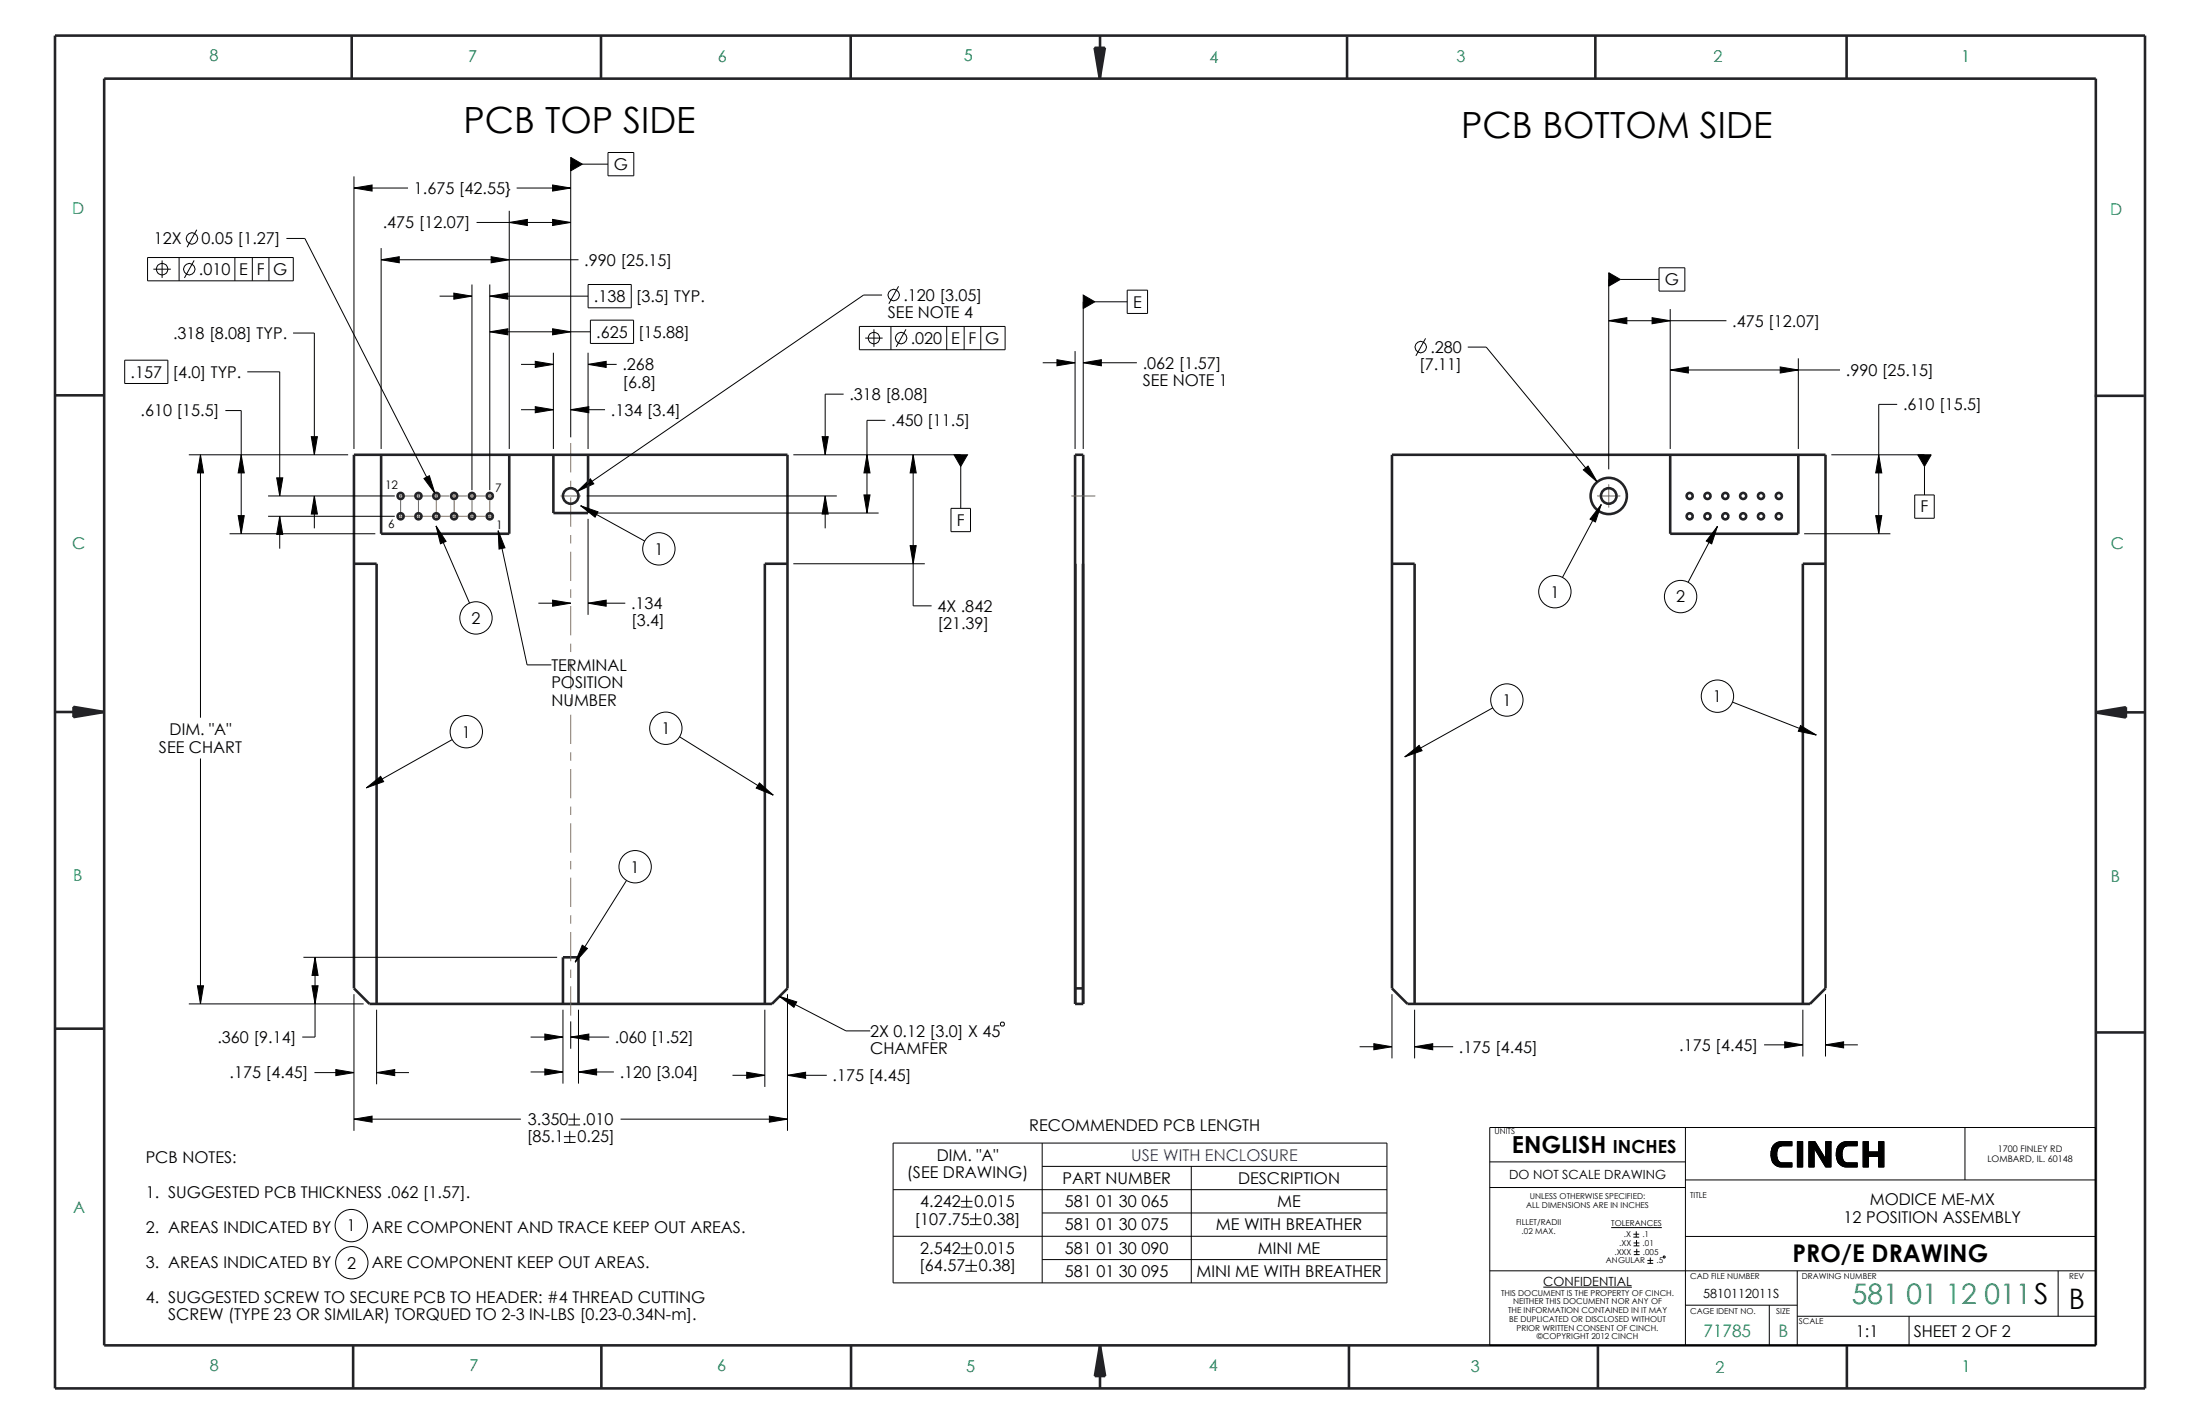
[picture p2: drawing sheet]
<svg xmlns="http://www.w3.org/2000/svg" width="432mm" height="279mm" viewBox="0 0 432 279" stroke-linecap="round" stroke-linejoin="round" font-family="sans-serif">
<path d="M214.8 9.4h2.1l-1.1 6z" fill="#222226"/>
<path d="M214.8 9.4h2.1l-1.1 6z" fill="none" stroke="#222226" stroke-width=".2"/>
<path d="M411.2 139.8l6.1-1v2z" fill="#222226"/>
<path d="M411.2 139.8l6.1-1v2z" fill="none" stroke="#222226" stroke-width=".2"/>
<path d="M215.9 264l1 6h-2z" fill="#222226"/>
<path d="M215.9 264l1 6h-2z" fill="none" stroke="#222226" stroke-width=".2"/>
<path d="M14.4 138.7l6 1-6 1z" fill="#222226"/>
<path d="M14.4 138.7l6 1-6 1z" fill="none" stroke="#222226" stroke-width=".2"/>
<g fill="none" stroke="#222226" stroke-width=".51">
<path d="M10.8 7h410.2v265.4h-410.2zM20.4 15.4h391v248.6h-391zM69 7.1v8.4M118 7.1v8.4M167 6.9v8.4M214.8 9.4h2.1l-1.1 6zM215.9 7v8.4M264.4 7.2v8.4M313.1 6.9v8.4M362.4 6.9v8.4M10.8 77.6h9.6M411.1 77.7h9.7"/>
<path d="M69.5 89.2h85.1v104.7l-3.1 3.1h-79l-3-3.1zM74.8 89.2v15.5h25.2v-15.5M108.6 89.2v11.5h6.8v-11.5M211 89.2h1.6v107.8h-1.6zM273.2 89.2h85.1v104.7l-3.1 3.1h-78.9l-3.1-3.1zM327.8 89.2v15.5h25.2v-15.5M69.5 110.6h4.4v86.4M154.6 110.6h-4.5v86.4M211 110.6l.1 86.4M212.6 110.6v86.4M273.2 110.6h4.5v86.4M358.3 110.6h-4.4v86.4"/>
<path d="M10.8 139.7h9.6M14.4 138.7l6 1-6 1zM411.2 139.8l6.1-1v2zM411.2 139.8h9.7M110.5 197v-9.2h3v9.2M211.1 193.9h1.5M10.8 201.8h9.6M411.4 202.6h9.6M69.3 264v8.4M118 264v8.4M167 264v8.4M215.9 264l1 6h-2z"/>
<path d="M215.9 264v8.4M264.8 264v8.4M313.6 264v8.4M362.5 264v8.4"/>
<circle cx="78.6" cy="97.3" r=".6"/>
<circle cx="82.1" cy="97.3" r=".6"/>
<circle cx="85.6" cy="97.3" r=".6"/>
<circle cx="89.1" cy="97.3" r=".6"/>
<circle cx="92.6" cy="97.3" r=".6"/>
<circle cx="96.1" cy="97.3" r=".6"/>
<circle cx="112" cy="97.3" r="1.52"/>
<circle cx="315.8" cy="97.3" r="3.6"/>
<circle cx="315.8" cy="97.3" r="1.52"/>
<circle cx="331.6" cy="97.3" r=".6"/>
<circle cx="335.1" cy="97.3" r=".6"/>
<circle cx="338.6" cy="97.3" r=".6"/>
<circle cx="342.1" cy="97.3" r=".6"/>
<circle cx="345.6" cy="97.3" r=".6"/>
<circle cx="349.1" cy="97.3" r=".6"/>
<circle cx="78.6" cy="101.3" r=".6"/>
<circle cx="82.1" cy="101.3" r=".6"/>
<circle cx="85.6" cy="101.3" r=".6"/>
<circle cx="89.1" cy="101.3" r=".6"/>
<circle cx="92.6" cy="101.3" r=".6"/>
<circle cx="96.1" cy="101.3" r=".6"/>
<circle cx="331.6" cy="101.3" r=".6"/>
<circle cx="335.1" cy="101.3" r=".6"/>
<circle cx="338.6" cy="101.3" r=".6"/>
<circle cx="342.1" cy="101.3" r=".6"/>
<circle cx="345.6" cy="101.3" r=".6"/>
<circle cx="349.1" cy="101.3" r=".6"/>
</g>
<g fill="none" stroke="#000" stroke-width=".2">
<path d="M69.5 36.9l3.5-.6v1.2zM69.5 34.6v53.5M69.5 36.9h10.6M101.4 36.9h10.6M108.5 36.3l3.5 .6-3.5 .6zM112 30.9l2.3 1.3-2.3 1.3zM112 32.2v53.6M114.3 32.2h5M119.3 29.9h5.1v4.6h-5.1zM29 50.5h28.6v4.6h-28.6zM30.1 52.8h3.4M31.8 51.1v3.4"/>
<path d="M35.2 50.5v4.6M38.1 51.1l-1.9 3.4M38.6 45.1l-1.9 3.4M46.1 50.5v4.6M49.5 50.5v4.6M52.8 50.5v4.6M56.2 46.8h3.6l25.6 50M74.8 51l3.6-.6v1.2zM74.8 48.7v39.4M74.8 51h38.7M86.3 58.1h6.3M89.1 57.5l3.5 .6-3.5 .6z"/>
<path d="M92.6 55.8v40.4M93.5 43.6h18.5M96.1 58.1l3.6-.6v1.2zM96.1 55.8v40.4M96.1 58.1h19.3M96.4 50.4l3.6 .6-3.6 .6zM100 43.6l3.5-.5v1.1zM100 41.4v46.7M108.5 43.1l3.5 .5-3.5 .6zM115.4 55.8h8.5v4.6h-8.5zM173.1 57.9h-3.6l-56.2 38.5M176.4 56.2l-1.9 3.4"/>
<path d="M212.6 57.9l2.3 1.3-2.3 1.3zM212.6 59.2v28.9M214.9 59.2h6.3M221.2 56.9h4v4.6h-4zM315.8 53.5l2.2 1.3-2.2 1.3zM315.8 54.8v37.3M318 54.8h7.6M325.6 52.5h5.1v4.6h-5.1zM24.5 70.7h8.4v4.5h-8.4zM48.5 73h6.4v24.3M57.5 65.3h4.2v23.9M96.1 65.1l3.6-.6v1.2z"/>
<path d="M96.1 65.1h19.8M102.3 71.5h6.3M105.1 70.9l3.5 .6-3.5 .6zM105.1 79.8l3.5 .6-3.5 .6zM108.5 64.5l3.5 .6-3.5 .6zM108.6 69.2v18.9M115.4 71.5l3.6-.6v1.2zM115.4 69.2v18.9M115.4 71.5h5.6M115.9 62.8h8.5v4.6h-8.5zM165.6 77.3h-3.6v11.9M168.7 64.1h28.6v4.5h-28.6z"/>
<path d="M169.8 66.3h3.4M171.5 64.6v3.5M174.9 64.1v4.5M177.8 64.6l-1.9 3.5M185.8 64.1v4.5M189.2 64.1v4.5M192.5 64.1v4.5M204.7 71.2h6.3M207.5 70.6l3.5 .6-3.5 .6zM211 68.9v19.2M212.6 71.2l3.6-.6v1.2zM212.6 71.2h10.5"/>
<path d="M279.8 66.4l-1.9 3.4M288.1 68.1h3.6l21.8 26.5M315.8 62.9l3.5-.6v1.2zM315.8 62.9h23.1M324.3 62.3l3.5 .6-3.5 .6zM327.8 72.6l3.6-.6v1.2zM327.8 60.6v27.5M327.8 72.6h33.3M349.4 72l3.6 .6-3.6 .6zM353 70.3v17.8M372.4 79.3h-3.7v25.4M37.1 89.2h31.2"/>
<path d="M39.3 89.2l.6 3.6h-1.1zM39.3 89.2v51.6M44.2 80.6h3.1v24.1M47.3 89.2l.6 3.6h-1.2zM52.6 97.3h24.9M54.3 93.8h1.2l-.6 3.5zM61.1 85.7h1.2l-.6 3.5zM61.7 97.3l.6 3.6h-1.2zM61.7 97.3v6.4M83.2 93.9l1.1-.6 1.1 3.5zM102.3 80.4h6.3M112 80.4l3.6-.6v1.2z"/>
<path d="M112 80.4h6.8M113.3 96.4l2.6-2.5 .6 1zM115.2 97.3h49M155.7 89.2h32.9M161.4 85.7h1.2l-.6 3.5zM162 97.3l.6 3.6h-1.2zM162 97.3v6.4M169.6 97.1h1.2l-.6 3.6zM170.2 89.2l.6 3.6h-1.2zM173.8 82.5h-3.6v18.2M179.2 89.2l.6 3.6h-1.2zM179.2 89.2v29.7h3.6"/>
<path d="M186.7 99.7h3.8v4.6h-3.8zM187.2 89.2h2.7l-1.3 2.3zM188.6 91.5v8.2M310.8 92.2l.9-.8 1.8 3.2zM359.4 89.2h18.3M368.7 89.2l.6 3.6h-1.2zM375.8 97.1h3.8v4.6h-3.8zM376.4 89.2h2.6l-1.3 2.3zM377.7 91.5v5.6M45.1 104.7h28.6M46.7 101.2h1.2l-.6 3.5zM52.6 101.3h24.9"/>
<path d="M54.9 101.3l.6 3.6h-1.2zM54.9 101.3v6.3M105.7 118.4h6.3M108.5 117.8l3.5 .6-3.5 .5zM115.4 118.4l3.6-.6v1.1zM115.4 101.8v18.8M115.4 118.4h7.3M116.6 100.7h55.8M155.7 110.6h25.8M178.6 107.1h1.2l-.6 3.5zM354.1 104.7h16.9M368.1 101.2h1.2l-.6 3.5z"/>
<path d="M39.3 148.8v48.2M37.1 197h34.3M38.8 193.4h1.1l-.6 3.6zM59.5 187.8h49.8M61.2 193.4h1.2l-.6 3.6zM61.8 187.8l.6 3.6h-1.2zM61.8 187.8v15.7h-2.5M69.5 195.1v26.8M73.9 198.1v14.6M110.5 198.1v14.5M113.5 198.1v14.5M150.1 198.1v15.2"/>
<path d="M154.6 195.1v26.8M273.2 195.1v12.6M277.7 198.1v9.6M353.9 198.1v9.2M358.3 195.1v12.2M61.7 210.5h7.8M65.9 209.9l3.6 .6-3.6 .6zM69.5 219.6l3.5-.6v1.2zM69.5 219.6h32.7M73.9 210.5l3.6-.6v1.2zM73.9 210.5h6.4M104.1 210.3h6.4"/>
<path d="M104.1 203.5h6.4M106.9 209.7l3.6 .6-3.6 .6zM106.9 202.9l3.6 .6-3.6 .6zM111.6 219.6h2.3M112 203.5l3.6-.6v1.2zM112 203.5h7.6M112 200.4v5.4M112.7 218.4v2.3M113.5 210.3l3.6-.6v1.2zM113.5 210.3h7M121.8 219.6h32.8M143.8 211h6.3"/>
<path d="M146.6 210.4l3.5 .6-3.5 .6zM151 219l3.6 .6-3.6 .6zM154.6 211l3.5-.6v1.2zM154.6 211h7.7M266.9 205.4h6.3M269.6 204.8l3.6 .6-3.6 .6zM277.7 205.4l3.5-.6v1.2zM277.7 205.4h7.5M346.2 205h7.7M350.3 204.4l3.6 .6-3.6 .6zM358.3 205l3.6-.6v1.2zM358.3 205h6.3"/>
<path d="M110.7 223h2.3M110.7 224.2h2.3M111.6 220.7h2.3M111.8 221.9v2.3M175.3 224.3h96.9v27.4h-96.9zM175.3 233.4h96.9M204.6 228.9h67.6M204.6 238h67.6M204.6 224.3v27.4M233.8 228.9v22.8M292.4 221.2h118.9v42.8h-118.9zM292.4 233h38.4"/>
<path d="M292.4 228h38.4M330.8 231.5h80.5M330.8 221.2v42.8M347.6 226.7l1.1-.2 .1 .6-1.1 .2zM347.6 225.9l1.2-.2-.1 .8-1.1 .2zM347.7 227.3l1.1-.2 .2 .6-1.2 .1zM347.8 225.3l1.3-.1-.3 .5-1.2 .2zM347.8 227.8l1.2-.1 .1 .2-1.2 .1zM347.8 225.2l1.4-.2-.1 .2-1.3 .1zM347.9 228l1.2-.1 .2 .1-1.3 .1zM347.9 225l1.6-.1-1.7 .3zM348 228.1l1.3-.1 .3 .1-1.5 .2z"/>
<path d="M348 224.8h1.8l-1.9 .2zM348.1 228.3l3.6-.1v.8l-2.5-.1-.6-.2zM348.2 224.7a1.93 1.93 0 0 1 1.3-.7h2.2v.8h-1.9a1.37 1.37 0 0 0-1.1 1.7 1.37 1.37 0 0 0 1.1 1.7h1.9v.8h-2.2a2.28 2.28 0 0 1-1.9-2.9l.2-.8zM348.2 224.6l.5-.4 .7-.2h2.3v.8h-3.7zM352.8 224h1v5h-1zM355 224h1.2l2.1 3.4 1.1-3.4v5h-1.1l-2.2-3.8v3.8h-1.1zM355 224h1.2l2.1 3.4v-3.4h1.1v5h-1.1l-2.2-3.8v3.8h-1.1zM358.3 224h1.1l-1.1 3.4zM360.4 226.7l1.1-.2 .1 .6-1.1 .2zM360.5 225.9l1.1-.2-.1 .8-1.1 .2zM360.5 227.3l1.1-.2 .2 .6-1.1 .1zM360.6 225.3l1.3-.1-.3 .5-1.1 .2z"/>
<path d="M360.7 227.8l1.1-.1 .1 .2-1.2 .1zM360.7 225.2l1.3-.2-.1 .2-1.3 .1zM360.7 228l1.2-.1 .2 .1-1.3 .1zM360.7 225l1.6-.1-1.6 .3zM360.8 228.1l1.3-.1 .3 .1-1.5 .2zM360.8 224.8h1.8l-1.9 .2zM360.9 228.3l3.6-.1v.8l-2.5-.1-.6-.2zM361 224.7a1.93 1.93 0 0 1 1.3-.7h2.2v.8h-1.9a1.37 1.37 0 0 0-1.1 1.7 1.37 1.37 0 0 0 1.1 1.7h1.9v.8h-2.2a2.28 2.28 0 0 1-1.9-2.9l.2-.8zM361 224.6l.6-.4 .6-.2h2.3v.8h-3.7zM365.7 224h1v2h2v.9h-2v2.1h-1zM365.7 224h1v2h2v-2h1.1v5h-1.1v-2.1h-2v2.1h-1zM368.7 224h1.1v5h-1.1z"/>
<path d="M385.7 221.2v10.3M175.3 242.6h96.9M204.6 247.1h67.6M292.4 249.3h118.9M330.8 256.1h21.9M330.8 242.6h80.5M347.3 256.1v7.9M352.7 258.3h58.6M352.7 249.3v14.7M374.7 258.3v5.7M404 249.3v9"/>
<circle cx="31.8" cy="52.8" r="1.14"/>
<circle cx="37.1" cy="52.8" r="1.12"/>
<circle cx="37.7" cy="46.8" r="1.12"/>
<circle cx="175.4" cy="57.9" r="1.12"/>
<circle cx="171.5" cy="66.3" r="1.14"/>
<circle cx="176.8" cy="66.3" r="1.12"/>
<circle cx="278.8" cy="68.1" r="1.12"/>
</g>
<g fill="#000">
<path d="M69.5 36.9l3.5-.6v1.2zM112 30.9l2.3 1.3-2.3 1.3zM108.5 36.3l3.5 .6-3.5 .6zM74.8 51l3.6-.6v1.2zM89.1 57.5l3.5 .6-3.5 .6zM96.1 58.1l3.6-.6v1.2zM96.4 50.4l3.6 .6-3.6 .6zM100 43.6l3.5-.5v1.1zM108.5 43.1l3.5 .5-3.5 .6zM315.8 53.5l2.2 1.3-2.2 1.3zM96.1 65.1l3.6-.6v1.2zM105.1 70.9l3.5 .6-3.5 .6z"/>
<path d="M108.5 64.5l3.5 .6-3.5 .6zM115.4 71.5l3.6-.6v1.2zM207.5 70.6l3.5 .6-3.5 .6zM212.6 57.9l2.3 1.3-2.3 1.3zM212.6 71.2l3.6-.6v1.2zM315.8 62.9l3.5-.6v1.2zM327.8 72.6l3.6-.6v1.2zM324.3 62.3l3.5 .6-3.5 .6zM349.4 72l3.6 .6-3.6 .6zM39.3 89.2l.6 3.6h-1.1zM47.3 89.2l.6 3.6h-1.2zM54.3 93.8h1.2l-.6 3.5z"/>
<path d="M61.1 85.7h1.2l-.6 3.5zM61.7 97.3l.6 3.6h-1.2zM83.2 93.9l1.1-.6 1.1 3.5zM105.1 79.8l3.5 .6-3.5 .6zM112 80.4l3.6-.6v1.2zM113.3 96.4l2.6-2.5 .6 1zM161.4 85.7h1.2l-.6 3.5zM162 97.3l.6 3.6h-1.2zM170.2 89.2l.6 3.6h-1.2zM179.2 89.2l.6 3.6h-1.2zM187.2 89.2h2.7l-1.3 2.3zM310.8 92.2l.9-.8 1.8 3.2z"/>
<path d="M368.7 89.2l.6 3.6h-1.2zM376.4 89.2h2.6l-1.3 2.3zM46.7 101.2h1.2l-.6 3.5zM54.9 101.3l.6 3.6h-1.2zM108.5 117.8l3.5 .6-3.5 .5zM115.4 118.4l3.6-.6v1.1zM169.6 97.1h1.2l-.6 3.6zM178.6 107.1h1.2l-.6 3.5zM368.1 101.2h1.2l-.6 3.5zM38.8 193.4h1.1l-.6 3.6zM61.8 187.8l.6 3.6h-1.2zM61.2 193.4h1.2l-.6 3.6z"/>
<path d="M65.9 209.9l3.6 .6-3.6 .6zM69.5 219.6l3.5-.6v1.2zM73.9 210.5l3.6-.6v1.2zM106.9 209.7l3.6 .6-3.6 .6zM106.9 202.9l3.6 .6-3.6 .6zM112 203.5l3.6-.6v1.2zM113.5 210.3l3.6-.6v1.2zM146.6 210.4l3.5 .6-3.5 .6zM151 219l3.6 .6-3.6 .6zM154.6 211l3.5-.6v1.2zM269.6 204.8l3.6 .6-3.6 .6zM277.7 205.4l3.5-.6v1.2z"/>
<path d="M350.3 204.4l3.6 .6-3.6 .6zM358.3 205l3.6-.6v1.2zM347.6 226.7l1.1-.2 .1 .6-1.1 .2zM347.6 225.9l1.2-.2-.1 .8-1.1 .2zM347.7 227.3l1.1-.2 .2 .6-1.2 .1zM347.8 225.3l1.3-.1-.3 .5-1.2 .2zM347.8 227.8l1.2-.1 .1 .2-1.2 .1zM347.8 225.2l1.4-.2-.1 .2-1.3 .1zM347.9 228l1.2-.1 .2 .1-1.3 .1zM347.9 225l1.6-.1-1.7 .3zM348.2 224.6l.5-.4 .7-.2h2.3v.8h-3.7zM348 228.1l1.3-.1 .3 .1-1.5 .2z"/>
<path d="M348 224.8h1.8l-1.9 .2zM348.1 228.3l3.6-.1v.8l-2.5-.1-.6-.2zM352.8 224h1v5h-1zM355 224h1.2l2.1 3.4 1.1-3.4v5h-1.1l-2.2-3.8v3.8h-1.1zM358.3 224h1.1l-1.1 3.4zM360.4 226.7l1.1-.2 .1 .6-1.1 .2zM360.5 225.9l1.1-.2-.1 .8-1.1 .2zM360.5 227.3l1.1-.2 .2 .6-1.1 .1zM360.6 225.3l1.3-.1-.3 .5-1.1 .2zM360.7 227.8l1.1-.1 .1 .2-1.2 .1zM360.7 225.2l1.3-.2-.1 .2-1.3 .1zM360.7 228l1.2-.1 .2 .1-1.3 .1z"/>
<path d="M360.7 225l1.6-.1-1.6 .3zM361 224.6l.6-.4 .6-.2h2.3v.8h-3.7zM360.8 228.1l1.3-.1 .3 .1-1.5 .2zM360.8 224.8h1.8l-1.9 .2zM360.9 228.3l3.6-.1v.8l-2.5-.1-.6-.2zM368.7 224h1.1v5h-1.1zM365.7 224h1v2h2v.9h-2v2.1h-1z"/>
</g>
<g fill="none" stroke="#963" stroke-width=".2">
<path d="M78.3 97.3h3.1M78.6 97v.6M78.6 98.1v3.5M81.8 97.3h3M82.1 97v.7M82.1 98.2v3.5M85.2 97.3h3M85.6 96.9v.8M85.6 98.1v3.6M88.7 97.3h2.9M89.1 96.9v.8M89.1 98.2v3.5"/>
<path d="M92.2 97.3h3.1M92.6 96.9v.8M92.6 98.2v3.5M95.8 97.3h.7M96.1 97v.7M96.1 98.2v3.5M110 97.3h4M112 86.9v5.8M112 94.3v1.7M112 97.6v5.7M210.3 97.3h4.7M313.5 97.3h4.5"/>
<path d="M315.8 95v4.6M78.3 101.3h3M81.7 101.3h3.1M85.3 101.3h3M88.8 101.3h2.9M92.3 101.3h3M95.7 101.3h.8M112 105v1.6M112 108.3v5.7M112 115.6v1.7M112 118.9v5.8M112 126.3v1.6"/>
<path d="M112 129.6v5.7M112 137v1.6M112 140.2v5.8M112 147.6v1.7M112 150.9v5.7M112 158.3v1.6M112 161.6v5.7M112 168.9v1.7M112 172.2v5.7M112 179.6v1.6M112 182.9v5.7M112 190.2v1.7"/>
<path d="M112 193.5v5.8"/>
</g>
<!-- layer: D00_DETAILS -->
<g fill="none" stroke="#000" stroke-width=".2">
<path d="M114 99.2l3.4 1.2-.6 1.1zM114 99.2l12.5 7M314.3 99l-1.2 3.4-1-.5zM314.3 99l-7.6 14.3M85.6 103.2l2 3-1.1 .5zM85.6 103.2l6.6 15.1M97.8 104.1l1.3 3.4-1.2 .2zM97.8 104.1l5.7 26.4h4.7M337.1 103.3l-1.1 3.4-1.1-.5zM337.1 103.3l-5.8 10.9M293 138.9l-17.3 9.6M340 137.8l16.5 6.4"/>
<path d="M71.9 154.6l2.8-2.3 .6 1.1zM88.8 145.1l-16.9 9.5M133.4 144.6l18.4 11.4M149.1 153.6l2.7 2.4-3.4-1.4zM275.7 148.5l2.8-2.3 .6 1.1zM353.4 142.4l3.1 1.8-3.5-.7zM123 172.7l-10.1 16.1M114.3 185.5l1 .6-2.4 2.7zM152.9 195.5l3.5 1.1-.6 1zM152.9 195.5l13.1 6.8h4.8M196.4 200.7l.2-.1h.3l.2 .1v.4l-.2 .2h-.3l-.2-.2zM188.6 235.7h2.3"/>
<path d="M188.6 236.9h2.3M189.7 234.6v2.3M190.4 239.1h2.2M191.5 238v2.3M188.6 244.9h2.3M188.6 246h2.3M189.5 248.3h2.3M189.5 249.4h2.3M189.7 243.7v2.3M190.4 240.3h2.2M190.6 247.1v2.3M302.9 252.6h17.4"/>
<path d="M316.2 240.9h10M320.6 242.2h1.1M320.6 242.7h1.1M320.6 243.9h1.2M320.6 244.4h1.2M320.7 245.6h1.1M320.7 246.2h1.1M321.2 241.6v1.1M321.2 243.3v1.1M321.2 245v1.2M323.3 247.3h1.2M323.3 247.9h1.2"/>
<path d="M323.9 246.7v1.2M326.5 246.4l.3 .1-.1 .3-.3-.1z"/>
<circle cx="129.3" cy="107.7" r="3.2"/>
<circle cx="305.2" cy="116.1" r="3.2"/>
<circle cx="329.9" cy="117.1" r="3.2"/>
<circle cx="93.4" cy="121.2" r="3.2"/>
<circle cx="295.8" cy="137.3" r="3.2"/>
<circle cx="337.1" cy="136.6" r="3.2"/>
<circle cx="91.5" cy="143.6" r="3.2"/>
<circle cx="130.7" cy="142.9" r="3.2"/>
<circle cx="124.7" cy="170.1" r="3.2"/>
<circle cx="69" cy="240.5" r="3.2"/>
<circle cx="69" cy="247.8" r="3.2"/>
</g>
<path d="M114 99.2l3.4 1.2-.6 1.1zM314.3 99l-1.2 3.4-1-.5zM85.6 103.2l2 3-1.1 .5zM97.8 104.1l1.3 3.4-1.2 .2zM337.1 103.3l-1.1 3.4-1.1-.5zM71.9 154.6l2.8-2.3 .6 1.1zM149.1 153.6l2.7 2.4-3.4-1.4zM275.7 148.5l2.8-2.3 .6 1.1zM353.4 142.4l3.1 1.8-3.5-.7zM114.3 185.5l1 .6-2.4 2.7zM152.9 195.5l3.5 1.1-.6 1z" fill="#000"/>
<g font-size="7.1">
<text x="91" y="26.2">PCB TOP SIDE</text>
<text x="286.8" y="27">PCB BOTTOM SIDE</text>
</g>
<text font-size="5.5" fill="#00995a" x="363.5" y="255.8">581 01 12 011S</text>
<text font-size="5.5" x="406" y="256.9">B</text>
<text font-size="4.8" x="351.9" y="247.7">PRO/E DRAWING</text>
<text font-size="4.6" x="296.8" y="226.2">ENGLISH</text>
<text font-size="3.5" x="316.6" y="226.2">INCHES</text>
<g font-size="3.4" fill="#00995a">
<text x="334.4" y="262.3">71785</text>
<text x="349" y="262.3">B</text>
</g>
<g font-size="3.2" fill="#00995a">
<text x="41.1" y="12">8</text>
<text x="91.9" y="12.2">7</text>
<text x="140.9" y="12.2">6</text>
<text x="189.2" y="12">5</text>
<text x="237.4" y="12.3">4</text>
<text x="285.9" y="12.2">3</text>
<text x="336.3" y="12.2">2</text>
<text x="384.9" y="12.2">1</text>
<text x="14.1" y="41.9">D</text>
<text x="414.2" y="42.3">D</text>
<text x="14.1" y="107.7">C</text>
<text x="414.3" y="107.7">C</text>
<text x="14.3" y="172.8">B</text>
<text x="414.3" y="173.1">B</text>
<text x="14.3" y="238.1">A</text>
<text x="41.2" y="269.1">8</text>
<text x="92.1" y="269.1">7</text>
<text x="140.8" y="269.1">6</text>
<text x="189.6" y="269.2">5</text>
<text x="237.3" y="269.1">4</text>
<text x="288.7" y="269.3">3</text>
<text x="336.7" y="269.4">2</text>
<text x="385" y="269.2">1</text>
</g>
<g font-size="3.2">
<text x="120.5" y="33.4">G</text>
<text x="81.2" y="38">1.675 [42.55}</text>
<text x="30.2" y="47.9">12X</text>
<text x="39.6" y="47.9">0.05 [1.27]</text>
<text x="75.1" y="44.8">.475 [12.07]</text>
<text x="39.1" y="54">.010</text>
<text x="47" y="54">E</text>
<text x="50.4" y="54">F</text>
<text x="53.6" y="54">G</text>
<text x="114.7" y="52.1">.990 [25.15]</text>
<text x="116.6" y="59.3">.138</text>
<text x="124.8" y="59.3">[3.5] TYP.</text>
<text x="177.3" y="59">.120 [3.05]</text>
<text x="326.8" y="56">G</text>
<text x="174.3" y="62.5">SEE NOTE 4</text>
<text x="222.4" y="60.4">E</text>
<text x="340" y="64.1">.475 [12.07]</text>
<text x="34" y="66.5">.318 [8.08] TYP.</text>
<text x="117" y="66.2">.625</text>
<text x="125.2" y="66.2">[15.88]</text>
<text x="178.8" y="67.5">.020</text>
<text x="186.7" y="67.5">E</text>
<text x="190.1" y="67.5">F</text>
<text x="193.4" y="67.5">G</text>
<text x="280.8" y="69.2">.280</text>
<text x="25.6" y="74.1">.157</text>
<text x="33.8" y="74.1">[4.0] TYP.</text>
<text x="122.2" y="72.6">.268</text>
<text x="122.2" y="76.1">[6.8]</text>
<text x="224.3" y="72.3">.062 [1.57]</text>
<text x="224.3" y="75.7">SEE NOTE 1</text>
<text x="278.5" y="72.7">[7.11]</text>
<text x="362.3" y="73.7">.990 [25.15]</text>
<text x="27.6" y="81.7">.610 [15.5]</text>
<text x="119.9" y="81.5">.134 [3.4]</text>
<text x="166.7" y="78.5">.318 [8.08]</text>
<text x="174.9" y="83.6">.450 [11.5]</text>
<text x="373.5" y="80.5">.610 [15.5]</text>
<text x="376.9" y="100.5">F</text>
<text x="187.8" y="103.2">F</text>
<text x="128.4" y="108.8">1</text>
<text x="123.9" y="119.5">.134</text>
<text x="304.3" y="117.2">1</text>
<text x="329" y="118.2">2</text>
<text x="92.5" y="122.4">2</text>
<text x="123.9" y="122.9">[3.4]</text>
<text x="184" y="120">4X .842</text>
<text x="184" y="123.4">[21.39]</text>
<text x="108.2" y="131.6">TERMINAL</text>
<text x="108.2" y="135">POSITION</text>
<text x="336.2" y="137.7">1</text>
<text x="108.2" y="138.5">NUMBER</text>
<text x="294.9" y="138.5">1</text>
<text x="31.2" y="147.7">SEE CHART</text>
<text x="33.3" y="144.2">DIM. &quot;A&quot;</text>
<text x="90.6" y="144.7">1</text>
<text x="129.8" y="144">1</text>
<text x="123.8" y="171.2">1</text>
<text x="170.8" y="203.4">2X 0.12 [3.0] X 45</text>
<text x="42.7" y="204.6">.360 [9.14]</text>
<text x="120.7" y="204.6">.060 [1.52]</text>
<text x="170.8" y="206.8">CHAMFER</text>
<text x="286.4" y="206.5">.175 [4.45]</text>
<text x="329.6" y="206.2">.175 [4.45]</text>
<text x="45.1" y="211.6">.175 [4.45]</text>
<text x="121.6" y="211.5">.120 [3.04]</text>
<text x="163.4" y="212.1">.175 [4.45]</text>
<text x="103.6" y="220.7">3.350</text>
<text x="114.2" y="220.7">.010</text>
<text x="202" y="222">RECOMMENDED PCB LENGTH</text>
<text x="103.4" y="224.2">[85.1</text>
<text x="113.3" y="224.2">0.25]</text>
<text x="183.9" y="227.7">DIM. &quot;A&quot;</text>
<text x="28.6" y="228.1">PCB NOTES:</text>
<text x="178" y="231.1">(SEE DRAWING)</text>
<text x="208.5" y="232.3">PART NUMBER</text>
<text x="243" y="232.3">DESCRIPTION</text>
<text x="28.6" y="235">1. SUGGESTED PCB THICKNESS .062 [1.57].</text>
<text x="180.6" y="236.9">4.242</text>
<text x="191.3" y="236.9">0.015</text>
<text x="209" y="236.9">581 01 30 065</text>
<text x="250.7" y="236.9">ME</text>
<text x="361.8" y="239.9">12 POSITION ASSEMBLY</text>
<text x="367" y="236.5">MODICE ME-MX</text>
<text x="28.6" y="241.9">2. AREAS INDICATED BY</text>
<text x="68.1" y="241.6">1</text>
<text x="73" y="241.9">ARE COMPONENT AND TRACE KEEP OUT AREAS.</text>
<text x="179.5" y="240.3">[107.75</text>
<text x="180.6" y="246">2.542</text>
<text x="191.3" y="246">0.015</text>
<text x="193" y="240.3">0.38]</text>
<text x="209" y="241.4">581 01 30 075</text>
<text x="209" y="246">581 01 30 090</text>
<text x="238.6" y="241.4">ME WITH BREATHER</text>
<text x="246.9" y="246">MINI ME</text>
<text x="28.6" y="248.7">3. AREAS INDICATED BY</text>
<text x="68.2" y="248.9">2</text>
<text x="73" y="248.7">ARE COMPONENT KEEP OUT AREAS.</text>
<text x="180.4" y="249.4">[64.57</text>
<text x="192.1" y="249.4">0.38]</text>
<text x="209" y="250.6">581 01 30 095</text>
<text x="234.8" y="250.6">MINI ME WITH BREATHER</text>
<text x="28.6" y="255.6">4. SUGGESTED SCREW TO SECURE PCB TO HEADER: #4 THREAD CUTTING</text>
<text x="33" y="259">SCREW (TYPE 23 OR SIMILAR) TORQUED TO 2-3 IN-LBS [0.23-0.34N-m].</text>
<text x="364.3" y="262.3">1:1</text>
<text x="375.6" y="262.3">SHEET 2 OF 2</text>
</g>
<text font-size="3.2" fill="#0000f0" x="222" y="227.7">USE WITH ENCLOSURE</text>
<g font-size="2.5">
<text x="296.2" y="231.4">DO NOT SCALE DRAWING</text>
<text x="302.9" y="252.3">CONFIDENTIAL</text>
<text x="334.3" y="254.7">5810112011S</text>
</g>
<g font-size="2.3">
<text x="75.6" y="95.9">12</text>
<text x="97.2" y="96.5">7</text>
<text x="76.2" y="103.6">6</text>
<text x="97.4" y="103.7">1</text>
</g>
<g font-size="1.8">
<text x="390.1" y="228">LOMBARD, IL. 60148</text>
<text x="392.1" y="226.1">1700 FINLEY RD</text>
</g>
<g font-size="1.6">
<text x="293.3" y="222.5">UNITS</text>
<text x="299.6" y="237">ALL DIMENSIONS ARE IN INCHES</text>
<text x="300.3" y="235.3">UNLESS OTHERWISE SPECIFIED:</text>
<text x="331.7" y="235">TITLE</text>
<text x="297.6" y="240.3">FILLET/RADII</text>
<text x="298.6" y="242">.02 MAX.</text>
<text x="316.2" y="240.6">TOLERANCES</text>
<text x="317.8" y="244.4">.XX</text>
<text x="318.7" y="242.7">.X</text>
<text x="322.4" y="242.7">.1</text>
<text x="322.4" y="244.4">.01</text>
<text x="315.2" y="247.9">ANGULAR</text>
<text x="316.9" y="246.2">.XXX</text>
<text x="322.4" y="246.2">.005</text>
<text x="325.1" y="247.9">.5</text>
<text x="331.7" y="251">CAD FILE NUMBER</text>
<text x="353.7" y="251">DRAWING NUMBER</text>
<text x="406.1" y="251">REV</text>
<text x="294.6" y="254.2">THIS DOCUMENT IS THE PROPERTY OF CINCH.</text>
<text x="296" y="257.6">THE INFORMATION CONTAINED IN IT MAY</text>
<text x="297" y="255.9">NEITHER THIS DOCUMENT NOR ANY OF</text>
<text x="331.7" y="257.7">CAGE IDENT NO.</text>
<text x="348.6" y="257.7">SIZE</text>
<text x="296.2" y="259.3">BE DUPLICATED OR DISCLOSED WITHOUT</text>
<text x="297.7" y="261.1">PRIOR WRITTEN CONSENT OF CINCH.</text>
<text x="301.7" y="262.8">©COPYRIGHT 2012 CINCH</text>
<text x="353.1" y="259.8">SCALE</text>
</g>
</svg>
